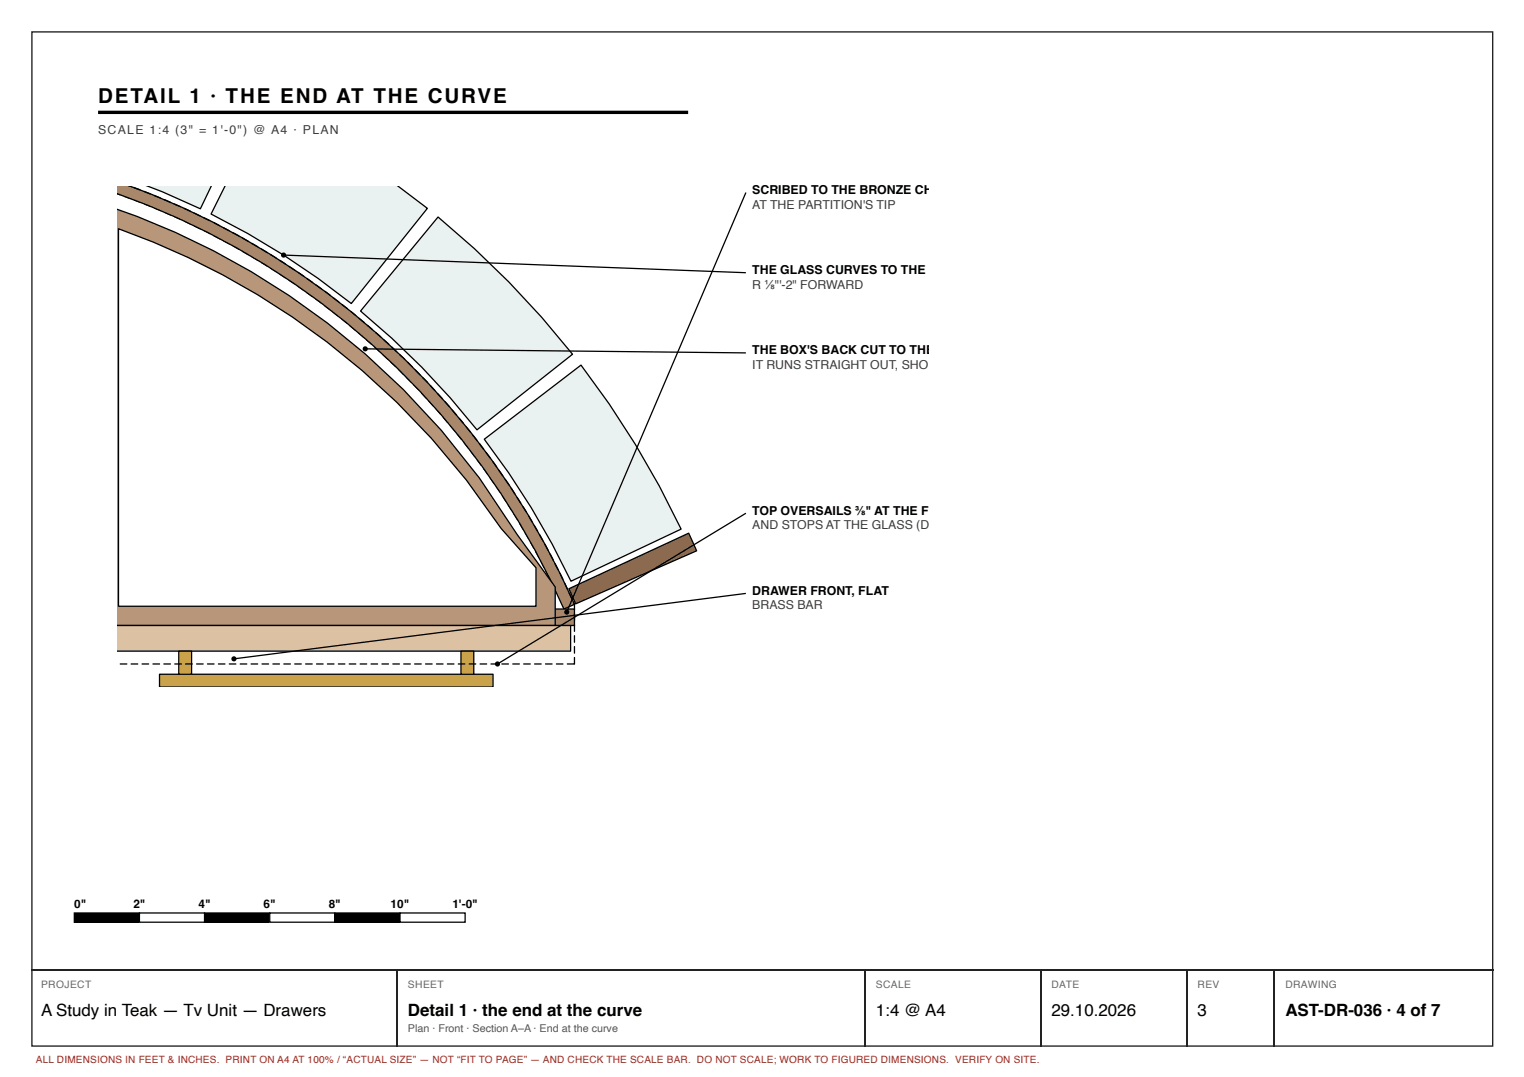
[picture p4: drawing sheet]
<svg xmlns="http://www.w3.org/2000/svg" width="297mm" height="210mm" viewBox="0 0 297 210" stroke-linecap="round" stroke-linejoin="round" font-family="sans-serif">
<path d="M6.2 6.2h284.7v197.7h-284.7z" fill="none" stroke="#222" stroke-width=".26"/>
<path d="M19.1 21.9h115" fill="none" stroke="#000" stroke-width=".66" stroke-linecap="butt"/>
<path d="M22.8 36.2h26.5l-10.2 4.5-7.5-3.3-7.5-1.2z" fill="#e9f1f1"/>
<path d="M28.6 36.2l3 1.2 7.5 3.3 2.1-4.5" fill="none" stroke="#000" stroke-width=".25"/>
<path d="M41.1 41.7l10.6-5.5h24.1l7.5 4.4-14.8 18.6a153.1 153.1 0 0 0-27.4-17.5z" fill="#e9f1f1"/>
<path d="M43.9 36.2l-2.8 5.5a153.1 153.1 0 0 1 27.4 17.5l14.8-18.6-5.8-4.4" fill="none" stroke="#000" stroke-width=".25"/>
<path d="M85.4 42.3a177.1 177.1 0 0 1 26.2 26.7l-18.6 14.8a152.7 152.7 0 0 0-22.7-23.2z" fill="#e9f1f1"/>
<path d="M85.4 42.3a177.1 177.1 0 0 1 26.2 26.7l-18.6 14.8a152.7 152.7 0 0 0-22.7-23.2z" fill="none" stroke="#000" stroke-width=".25"/>
<path d="M94.4 85.6l18.8-14.4a177.1 177.1 0 0 1 19.5 31.9l-21.4 10.2a153.2 153.2 0 0 0-16.9-27.7z" fill="#e9f1f1"/>
<path d="M94.4 85.6l18.8-14.4a177.1 177.1 0 0 1 19.5 31.9l-21.4 10.2a153.2 153.2 0 0 0-16.9-27.7z" fill="none" stroke="#000" stroke-width=".25"/>
<path d="M110.9 114.7l23.3-10.8 1.6 3.4-23.6 10.4z" fill="#8b6a4f"/>
<path d="M110.9 114.7l23.3-10.8 1.6 3.4-23.6 10.4z" fill="none" stroke="#000" stroke-width=".25"/>
<path d="M106.3 111.3h.2l.6 1.1-.1 .2-.1-.1zM105.4 109.4h.2l.5 1.1v.2l-.2-.1zM104.3 107.5h.2l.6 1.1v.2l-.2-.1zM103.3 105.6h.2l.6 1.1v.2h-.2zM102.3 103.8h.2l.6 1.1v.1h-.2l.1-.1h-.1zM101.2 102h.2l.6 1v.2h-.2zM100.1 100.1h.2l.7 1.1-.1 .2-.2-.1zM99 98.3l.2 .1 .6 1v.2l-.2-.1zM97.8 96.6h.2l.7 1v.2l-.2-.1zM96.7 94.8h.1l.7 1v.2h-.2l-.7-1.1zM95.5 93h.1l.7 1.1v.1h-.2l-.7-1zM94.2 91.3h.2l.4 .5 .3 .5v.2h-.2l-.3-.6h.1h-.1l-.4-.5zM93 89.6h.1l.8 1v.2l-.2-.1-.8-1zM91.7 87.9h.2l.7 1v.2l-.2-.1-.7-1zM90.4 86.2h.2l.7 1v.2l-.2-.1-.7-.9zM89.1 84.5h.1l.8 1v.2h-.2l-.8-1zM87.7 82.9h.2l.6 .7 .2 .4h-.2l-.2-.2 .1-.1-.1 .1-.6-.7zM86.3 81.3h.2l.8 .9v.2h-.2l-.8-1zM84.9 79.7h.2l.8 .9v.2h-.2l-.8-1h.1h-.1zM83.5 78.1h.2l.8 .9v.2h-.1l-.9-.9zM82.1 76.5h.2l.8 .9v.2h-.2l-.8-.9zM80.6 75h.2l.8 .9 .1 .2-.2-.1 .1-.1-.1 .1-.9-.8zM79.1 73.5h.2l.9 .9v.1h-.2l-.9-.9zM77.6 72l.4 .2 .7 .6v.2h-.2l-.6-.6 .1-.1-.1 .1-.3-.3zM76.1 70.5h.2l.9 .8v.2h-.2l-.9-.8zM74.6 69h.1l.9 .9v.2h-.1l-.9-.9zM73 67.6h.2l.9 .8v.2h-.2l-.9-.8zM71.4 66.2h.2l.9 .8v.2h-.2l-.9-.8zM69.8 64.8h.2l.5 .4 .4 .4v.2h-.2l-.4-.4 .1-.1-.1 .1-.5-.4zM68.1 63.4h.2l1 .8v.2h-.2l-.9-.8zM66.5 62.1h.2l1 .8v.1l-.2 .1-1-.8zM64.8 60.8h.2l1 .7v.2h-.2l-.9-.7zM63.2 59.5h.1l1 .7v.2h-.1l-1-.7zM61.5 58.2h.1l.8 .5 .3 .4h-.2l-.2-.2v-.1v.1l-.8-.5zM59.7 57l.2-.1 1 .8v.1l-.1 .1-1-.8zM58 55.7l1.2 .7v.2h-.2l-.9-.7v-.1l-.1 .1zM56.3 54.5l1.1 .7 .1 .2h-.2l-1-.7zM54.5 53.3l1.2 .7v.2h-.2l-1-.7zM52.7 52.2l1.2 .6v.2l-.1 .1-1.1-.7zM50.9 51.1l1.2 .6v.2h-.1l-1.1-.6zM49.1 50l1.2 .6v.2h-.1l-.8-.4 .1-.1-.1 .1-.3-.2zM47.2 48.9l1.3 .6v.2h-.2l-1-.6zM45.4 47.9l1.2 .6 .1 .1-.2 .1-1.1-.6zM43.5 46.8l1.3 .6v.2h-.2l-1.1-.5zM41.6 45.9l1.3 .5v.2h-.1l-1.1-.5zM39.7 44.9l1.3 .5 .1 .2-.2 .1-.5-.3 .1-.1-.1 .1-.6-.3zM37.8 44l1.3 .5 .1 .2h-.2l-1.1-.5zM35.9 43l1.3 .6v.1l-.1 .1-1.1-.6zM34 42.2l1.3 .5v.1l-.1 .1-1.2-.5zM32 41.3l1.3 .5 .1 .2h-.2l-1.1-.5zM30.1 40.5l1.3 .4v.2l-.1 .1-.2-.1v-.2v.2l-1-.4zM28.1 39.7l1.3 .4 .1 .2-.2 .1-1.2-.5zM26.1 38.9l1.3 .4 .1 .2-.2 .1-1-.5v-.1l-.1 .1zM24.1 38.2l1.3 .4 .1 .1-.1 .1-1.2-.4zM22.8 37.4l.7 .5v.1l-.7-.3zM22.8 36.7v.7zM22.8 36.2v.5zM22.8 36.2v.4zM22.8 36.7v.6zM22.8 37.3v.7zM22.8 38.1v.6zM22.8 38.8v.7zM22.8 39.6v.7zM22.8 40.4v.7zM22.8 41.2v.7zM22.8 42v.8zM22.8 42.9v.8zM22.8 43.8v.8zM22.8 44.8v.8zM22.8 45.7v.9zM22.8 46.7v.8zM22.8 47.7v.9zM22.8 48.8v.8zM22.8 49.8v.9zM22.8 50.9v.9zM22.8 52v1zM22.8 53.2v.9zM22.8 54.4v.9zM22.8 55.5v1zM22.8 56.8v1zM22.8 58v1zM22.8 59.3v1zM22.8 60.6v1zM22.8 61.9v1zM22.8 63.2v1.1zM22.8 64.6v1.1zM22.8 66v1.1zM22.8 67.4v1.1zM22.8 68.8v1.1zM22.8 70.3v1.1zM22.8 71.8v1.1zM22.8 73.3v1.1zM22.8 74.8v1.1zM22.8 76.3v1.2zM22.8 77.9v1.1zM22.8 79.4v1.2zM22.8 81.1v1.2zM22.8 82.7v1.2zM22.8 84.3v1.2zM22.8 86v1.2zM22.8 87.6v1.3zM22.8 89.4v1.2zM22.8 91.1v1.2zM22.8 92.8v1.3zM22.8 94.5v1.3zM22.8 96.3v1.3zM22.8 98.1v1.3zM22.8 99.9v1.3zM22.8 101.7v1.3zM22.8 103.5v1.4zM22.8 105.4v1.3zM22.8 107.2v1.4zM22.8 109.1v1.4zM22.8 111v1.4zM22.8 112.9v1.4zM22.8 114.3v.2zM22.8 114.3v.2zM22.8 114.3v.2zM22.8 114.3v.2zM22.8 114.3v.2zM22.8 114.3v.2zM22.8 114.3v.2zM22.8 114.3v.2zM22.8 114.3v.2zM22.8 114.3v.2zM22.8 114.3v.2zM22.8 114.3v.2zM22.8 114.3v.2zM22.8 114.3v.2zM22.8 114.3v.2zM22.8 114.3v.2zM22.8 114.3v.2zM22.8 114.3v.2zM22.8 114.3v.2zM22.8 114.3v.2zM22.8 114.3v.2zM22.8 114.3v.2zM22.8 114.3v.2zM22.8 114.3v.2zM22.8 114.3v.2zM22.8 114.3v.2zM22.8 114.3v.2zM22.8 114.3v.2zM22.8 114.3v.2zM22.8 114.3v.2zM22.8 114.3v.2zM22.8 114.3v.2zM22.8 114.3v.2zM22.8 114.3v.2zM22.8 114.3v.2zM22.8 114.3v.2zM22.8 114.3v.2zM22.8 114.3v.2zM22.8 114.3v.2zM22.8 114.3v.2zM22.8 114.3v.2zM22.8 114.3v.2zM22.8 114.3v.2zM22.8 114.3v.2zM22.8 114.3v.2zM22.8 114.3v.2zM22.8 114.3v.2zM22.8 114.3v.2zM22.8 114.3v.2zM22.8 114.3v.2zM22.8 114.3v.2zM22.8 114.3v.2zM22.8 114.3v.2zM22.8 114.3v.2zM22.8 114.3v.2zM22.8 114.3v.2zM22.8 114.3v.2zM22.8 114.3v.2zM22.8 114.3v.2zM22.8 114.3v.2zM22.8 114.3v.2zM22.8 114.3v.2zM22.8 114.3v.2zM22.8 114.3v.2zM22.8 114.3v.2zM22.8 114.3v.2zM22.8 114.3v.2zM22.8 114.3v.2zM22.8 114.3v.2zM22.8 114.3v.2zM22.8 114.3v.2zM22.8 114.3v.2zM22.8 114.3v.2zM22.8 114.3v.2zM22.8 114.3v.2zM22.8 114.3v.2zM22.8 114.3v.2zM22.8 114.3v.2zM22.8 114.3v.2zM22.8 114.3v.2zM22.8 114.3v.2zM22.8 114.3v.2zM22.8 114.3v.2zM22.8 114.3v.2zM22.8 114.3v.2zM22.8 114.3v.2zM22.8 114.3v.2zM22.8 114.3v.2zM22.8 114.3v.2zM22.8 114.3v.2zM22.8 114.3v.2zM22.8 114.3v.2zM22.8 114.3v.2zM22.8 114.3v.2zM22.8 114.3v.2zM22.8 114.3v.2zM22.8 114.3v.2zM22.8 114.3v.2zM22.8 114.3v.2zM22.8 114.3v.2zM22.8 114.3v.2zM22.8 114.3v.2zM22.8 114.3v.2zM22.8 114.3v.2zM22.8 114.3v.2zM22.8 114.3v.2zM22.8 114.3v.2zM22.8 114.3v.2zM22.8 114.3v.2zM22.8 114.3v.2zM22.8 114.3v.2zM22.8 114.3v.2zM22.8 114.3v.2zM22.8 114.3v.2zM22.8 114.3v.2zM22.8 114.3v.2zM22.8 114.3v.2zM22.8 114.3v.2zM22.8 114.3v.2zM22.8 114.3v.2zM22.8 114.3v.2zM22.8 114.3v.2zM22.8 114.3v.2zM22.8 114.3v.2zM22.8 114.3v.2zM22.8 114.3v.2zM22.8 114.3v.2zM22.8 114.3v.2zM22.8 114.3v.2zM22.8 114.3v.2zM22.8 114.3v.2zM22.8 114.3v.2zM22.8 114.3v.2zM22.8 114.3v.2zM22.8 114.3v.2zM22.8 114.3v.2zM22.8 114.3v.2zM22.8 114.3v.2zM22.8 114.3v.2zM22.8 114.3v.2zM22.8 114.3v.2zM22.8 114.3v.2zM22.8 114.3v.2zM22.8 114.3v.2zM22.8 114.3v.2zM22.8 114.3v.2zM22.8 114.3v.2zM22.8 114.3v.2zM22.8 114.3v.2zM22.8 114.3v.2zM22.8 114.3v.2zM22.8 114.3v.2zM22.8 114.3v.2zM22.8 114.3v.2zM22.8 114.3v.2zM22.8 114.3v.2zM22.8 114.3v.2zM22.8 114.3v.2zM22.8 114.3v.2zM22.8 114.3v.2zM22.8 114.3v.2zM22.8 114.3v.2zM22.8 114.3v.2zM22.8 114.3v.2zM22.8 114.3v.2zM22.8 114.3v.2zM22.8 114.3v.2zM22.8 114.3v.2zM22.8 114.3v.2zM22.8 114.3v.2zM22.8 114.3v.2zM22.8 114.3v.2zM22.8 114.3v.2zM22.8 114.3v.2zM22.8 114.3v.2zM22.8 114.3v.2zM22.8 114.3v.2zM22.8 114.3v.2zM22.8 114.3v.2zM22.8 114.3v.2zM22.8 114.3v.2zM22.8 114.3v.2zM22.8 114.3v.2zM22.8 114.3v.2zM22.8 114.3v.2zM22.8 114.3v.2zM22.8 114.3v.2zM22.8 114.3v.2zM22.8 114.3v.2zM22.8 114.3v.2zM22.8 114.3v.2zM22.8 114.3v.2zM22.8 114.3v.2zM22.8 114.3v.2zM22.8 114.3v.2zM22.8 114.3v.2zM22.8 114.3v.2zM22.8 114.3v.2zM22.8 114.3v.2zM22.8 114.3v.2zM22.8 114.3v.2zM22.8 114.3v.2zM22.8 114.3v.2zM22.8 114.3v.2zM22.8 114.3v.2zM22.8 114.3v.2zM22.8 114.3v.2zM22.8 114.3v.2zM22.8 114.3v.2zM22.8 114.3v.2zM22.8 114.3v.2zM22.8 114.3v.2zM22.8 114.3v.2zM22.8 114.3v.2zM22.8 114.3v.2zM22.8 114.3v.2zM22.8 114.3v.2zM22.8 114.3v.2zM22.8 114.3v.2zM22.8 114.3v.2zM22.8 114.3v.2zM22.8 114.3v.2zM22.8 114.3v.2zM22.8 114.3v.2zM22.8 114.3v.2zM22.8 114.3v.2zM22.8 114.3v.2zM22.8 114.3v.2zM23 114.3h1.4l.1 .1-.1 .1h-1.3zM25.2 114.3h1.3l.1 .1-.1 .1h-1.3zM27.3 114.3h1.3l.1 .1-.1 .1h-1.2zM29.4 114.3h1.3l.2 .1-.2 .1h-1.2zM31.5 114.3h1.4l.1 .1-.1 .1h-1.3zM33.7 114.3h1.3l.1 .1-.1 .1h-1.3zM35.8 114.3h1.3l.1 .1-.1 .1h-1.2zM37.9 114.3h1.3l.2 .1-.2 .1h-1.2zM40 114.3h1.4l.1 .1-.1 .1h-1.3zM42.2 114.3h1.3l.1 .1-.1 .1h-1.3zM44.3 114.3h1.3l.1 .1-.1 .1h-1.2zM46.4 114.3h1.3l.2 .1-.2 .1h-1.2zM48.5 114.3h1.4l.1 .1-.1 .1h-1.3zM50.7 114.3h1.3l.1 .1-.1 .1h-1.3zM52.8 114.3h1.3l.1 .1-.1 .1h-1.2zM54.9 114.3h1.3l.2 .1-.2 .1h-1.2zM57 114.3h1.4l.1 .1-.1 .1h-1.3zM59.2 114.3h1.3l.1 .1-.1 .1h-1.3zM61.3 114.3h1.3l.1 .1-.1 .1h-1.2zM63.4 114.3h1.3l.2 .1-.2 .1h-1.2zM65.5 114.3h1.4l.1 .1-.1 .1h-1.3zM67.7 114.3h1.3l.1 .1-.1 .1h-1.3zM69.8 114.3h1.3l.1 .1-.1 .1h-1.2zM71.9 114.3h1.3l.2 .1-.2 .1h-1.2zM74 114.3h1.4l.1 .1-.1 .1h-1.3zM76.2 114.3h1.3l.1 .1-.1 .1h-1.3zM78.3 114.3h1.3l.1 .1-.1 .1h-1.2zM80.4 114.3h1.3l.2 .1-.2 .1h-1.2zM82.5 114.3h1.4l.1 .1-.1 .1h-1.3zM84.7 114.3h1.3l.1 .1-.1 .1h-1.3zM86.8 114.3h1.3l.1 .1-.1 .1h-1.2zM88.9 114.3h1.3l.2 .1-.2 .1h-1.2zM91 114.3h1.4l.1 .1-.1 .1h-1.3zM93.2 114.3h1.3l.1 .1-.1 .1h-1.3zM95.3 114.3h1.3l.1 .1-.1 .1h-1.2zM97.4 114.3h1.3l.2 .1-.2 .1h-1.2zM99.5 114.3h1.4l.1 .1-.1 .1h-1.3zM101.7 114.3h1.3l.1 .1-.1 .1h-1.3zM103.8 114.3h1.3l.1 .1-.1 .1h-1.2zM105.9 114.3h1.3l.2 .1-.2 .1h-1.2zM107.3 113.2h.2l.4 .7-.1 .6-.2-.1v-.4h.1l-.1 .1z" fill="#000"/>
<path d="M22.8 36.2h.6l6.2 1.7a151.9 151.9 0 0 1 82.4 79.9l-2.1 .9a149.8 149.8 0 0 0-87.1-81v-1.5v82.5z" fill="#a8876a"/>
<path d="M25.2 36.2a151.7 151.7 0 0 1 86.8 81.6l-2.1 .9a149.6 149.6 0 0 0-87.1-81" fill="none" stroke="#000" stroke-width=".25"/>
<path d="M107.5 118.7h4.5v3.2h-4.5z" fill="#a8876a"/>
<path d="M107.5 118.7h4.5v3.2h-4.5z" fill="none" stroke="#000" stroke-width=".25"/>
<path d="M22.8 39.6l3.9 2.6a149.6 149.6 0 0 1 66.7 50.9l7.4 11.1 7.4 10.2v7.5h-85.4z" fill="#b8967a"/>
<path d="M22.8 40.8a148.9 148.9 0 0 1 70.6 52.3l7.4 11.1 7.4 10.2v7.5h-85.4" fill="none" stroke="#000" stroke-width=".25"/>
<path d="M23.1 44.6a149.6 149.6 0 0 1 74.6 58.4l6.8 7.6v7.5h-81.4z" fill="#fff"/>
<path d="M23.1 44.6a149.6 149.6 0 0 1 74.6 58.4l6.8 7.6v7.5h-81.4z" fill="none" stroke="#000" stroke-width=".25"/>
<path d="M22.8 121.9h88.4v5h-88.4z" fill="#dcc2a2"/>
<path d="M22.8 121.9h88.4v5h-88.4" fill="none" stroke="#000" stroke-width=".25"/>
<path d="M31.1 131.4h65v2.4h-65z" fill="#c9a24a"/>
<path d="M31.1 133.8v-2.4h65v2.4" fill="none" stroke="#000" stroke-width=".25"/>
<path d="M34.8 126.9h2.5v4.5h-2.5z" fill="#c9a24a"/>
<path d="M34.8 126.9h2.5v4.5h-2.5z" fill="none" stroke="#000" stroke-width=".25"/>
<path d="M89.8 126.9h2.5v4.5h-2.5z" fill="#c9a24a"/>
<path d="M145.4 37.5l-34.9 81.8M55.3 49.7l90.1 3.4M71.2 68l74.2 .8M145.4 100l-48.4 29.4M145.4 115.6l-99.8 12.8M89.8 126.9h2.5v4.5h-2.5zM14.5 177.9h12.7v1.8h-12.7z" fill="none" stroke="#000" stroke-width=".25"/>
<g fill="#000">
<path d="M14.5 177.9h12.7v1.8h-12.7z"/>
<path d="M111.9 125.9l.2 .1v1.3l-.1 .1-.2-.1zM111.9 123.8l.2 .1v1.2l-.1 .2-.2-.2zM111.9 121.7l.2 .1v1.2l-.1 .1-.2-.1zM111.9 119.6h.2v1.3l-.1 .1-.2-.1zM111.8 117.5h.1l.2 .3v1l-.1 .1-.2-.1v-1h.2h-.2zM110.9 115.5l.2 .1 .5 1.1-.1 .2-.1-.1zM110 113.6h.2l.5 1.2-.1 .1h-.1zM109 111.7h.3l.5 1.1v.2l-.2-.1zM108.1 109.8h.2l.6 1.1-.1 .2-.2-.1zM107.1 107.9h.2l.6 1.1v.2l-.2-.1zM106.1 106l.2 .1 .6 1.1v.1h-.2zM105.1 104.2h.2l.6 1.1v.2l-.2-.1zM104 102.3h.2l.7 1.1-.1 .2h-.1zM102.9 100.5h.3l.6 1.1-.1 .2-.1-.1zM101.8 98.7h.3l.6 1.1v.1h-.2l-.3-.6h.1h-.1zM100.7 96.9h.2l.7 1.1-.1 .1h-.1zM99.6 95.1h.2l.6 1.1v.1h-.2zM98.4 93.3l.2 .1 .7 1-.1 .2-.1-.1-.7-1zM97.2 91.6h.2l.7 1-.1 .2h-.1l-.7-1.1zM96 89.8l.1 .1 .5 .6 .3 .4-.1 .2-.1-.1-.3-.4 .1-.1-.1 .1-.5-.6zM94.7 88.1l.2 .1 .7 1v.1h-.2l-.7-1zM93.4 86.4h.2l.8 1.1-.1 .1h-.1l-.8-1zM92.1 84.8h.2l.8 1-.1 .1h-.1l-.8-1zM90.8 83.1h.2l.7 1v.2l-.2-.1-.7-.9zM89.4 81.5h.2l.6 .7 .2 .4h-.2l-.2-.3 .1-.1-.1 .1-.6-.7zM88.1 79.8h.1l.9 1-.1 .2h-.1l-.9-1zM86.7 78.2h.2l.8 1v.2l-.2-.1-.8-.9zM85.3 76.6l.1 .1 .9 .9v.2l-.2-.1-.9-.9zM83.8 75.1h.2l.8 .9v.2h-.1l-.9-.9zM82.4 73.5h.1l.8 .8 .1 .3h-.2l-.1-.1 .1-.1-.1 .1-.7-.8zM80.9 72h.1l.9 .9v.2h-.2l-.8-.9zM79.4 70.5l.2 .1 .8 .8v.2h-.1l-.9-.8 .1-.1h-.1zM77.8 69h.2l.9 .9v.2h-.2l-.9-.9zM76.3 67.6h.2l.9 .8v.2h-.2l-.9-.8zM74.7 66.1h.2l.9 .9v.1l-.1 .1v-.1l-1-.8zM73.1 64.7h.2l1 .9v.1h-.2l-.9-.8zM71.5 63.3l.4 .2 .8 .6v.2h-.2l-.7-.6v-.1v.1l-.2-.2zM69.9 62h.2l.9 .8 .1 .1h-.2l-1-.7zM68.3 60.6h.1l1 .8v.2h-.1l-1-.8zM66.6 59.3h.2l1 .7v.2h-.2l-1-.7zM64.9 58h.2l1 .7v.2h-.2l-1-.7zM63.2 56.7l.6 .2 .6 .5v.2h-.1l-.7-.5 .1-.1-.1 .1-.3-.2zM61.5 55.5l.2-.1 1 .8v.2h-.2l-1-.7zM59.8 54.2h.2l1 .7v.2h-.2l-1-.7zM58.1 53l1.1 .7 .1 .2h-.2l-1-.7zM56.3 51.8l1.2 .7v.2h-.2l-1-.7zM54.5 50.7l1.2 .6v.2h-.1l-.6-.3 .1-.1-.1 .1-.5-.3zM52.7 49.5l1.2 .7v.2h-.1l-1.1-.6zM50.9 48.4l1.2 .7v.2h-.1l-1.1-.7zM49.1 47.4l1.2 .6v.1l-.1 .1-1.1-.6zM47.2 46.3l1.2 .6 .1 .2h-.2l-1.1-.6zM45.4 45.3l1.2 .6v.1l-.1 .1-.5-.3 .1-.1-.1 .1-.6-.3zM43.5 44.3l1.2 .5 .1 .2-.2 .1-1.1-.6zM41.6 43.3l1.2 .6 .1 .1-.2 .1-1.1-.6zM39.7 42.4l1.2 .5 .1 .1-.2 .1-1.1-.5zM37.8 41.4l1.2 .6 .1 .1-.2 .1-1.1-.6zM35.8 40.5l1.3 .5 .1 .2-.2 .1-.3-.2 .1-.1-.1 .1-.8-.4zM33.9 39.7l1.3 .5v.1l-.1 .1-1.2-.5zM32 38.8l1.2 .5 .1 .2h-.2l-1.1-.5zM30 38l1.3 .5v.1l-.1 .1-1.2-.5zM28 37.2l1.3 .5 .1 .1-.2 .1-1.1-.5zM26 36.5l1.3 .4 .1 .1-.2 .1-.1-.1v-.1v.1l-1-.3zM24 36.2l1.4 .1-.1 .1zM22.8 36.2h.6zM22.8 36.2v.2zM22.8 36.4v.7zM22.8 37.2v.7zM22.8 38v.7zM22.8 38.8v.8zM22.8 39.7v.7zM22.8 40.5v.8zM22.8 41.4v.8zM22.8 42.3v.8zM22.8 43.3v.8zM22.8 44.3v.8zM22.8 45.3v.8zM22.8 46.3v.9zM22.8 47.4v.8zM22.8 48.4v.9zM22.8 49.6v.9zM22.8 50.7v.9zM22.8 51.8v1zM22.8 53v1zM22.8 54.2v1zM22.8 55.5v.9zM22.8 56.7v1zM22.8 58v1zM22.8 59.3v1zM22.8 60.6v1.1zM22.8 62v1zM22.8 63.3v1.1zM22.8 64.7v1.1zM22.8 66.1v1.1zM22.8 67.6v1.1zM22.8 69v1.2zM22.8 70.5v1.2zM22.8 72v1.2zM22.8 73.5v1.2zM22.8 75.1v1.2zM22.8 76.7v1.1zM22.8 78.2v1.2zM22.8 79.8v1.2zM22.8 81.5v1.2zM22.8 83.1v1.2zM22.8 84.8v1.2zM22.8 86.4v1.3zM22.8 88.2v1.2zM22.8 89.9v1.2zM22.8 91.6v1.3zM22.8 93.3v1.3zM22.8 95.1v1.3zM22.8 96.9v1.3zM22.8 98.7v1.3zM22.8 100.5v1.3zM22.8 102.3v1.4zM22.8 104.2v1.3zM22.8 106v1.4zM22.8 107.9v1.4zM22.8 109.8v1.4zM22.8 111.7v1.4zM22.8 113.6v1.4zM22.8 115.5v1.4zM22.8 117.5v1.5zM22.8 119.6v1.5zM22.8 121.7v1.5zM22.8 123.8v1.5zM22.8 126v1.5zM22.8 128.1v1.4zM22.8 129.3v.2zM22.8 129.3v.2zM22.8 129.3v.2zM22.8 129.3v.2zM22.8 129.3v.2zM22.8 129.3v.2zM22.8 129.3v.2zM22.8 129.3v.2zM22.8 129.3v.2zM22.8 129.3v.2zM22.8 129.3v.2zM22.8 129.3v.2zM22.8 129.3v.2zM22.8 129.3v.2zM22.8 129.3v.2zM22.8 129.3v.2zM22.8 129.3v.2zM22.8 129.3v.2zM22.8 129.3v.2zM22.8 129.3v.2zM22.8 129.3v.2zM22.8 129.3v.2zM22.8 129.3v.2zM22.8 129.3v.2zM22.8 129.3v.2zM22.8 129.3v.2zM22.8 129.3v.2zM22.8 129.3v.2zM22.8 129.3v.2zM22.8 129.3v.2zM22.8 129.3v.2zM22.8 129.3v.2zM22.8 129.3v.2zM22.8 129.3v.2zM22.8 129.3v.2zM22.8 129.3v.2zM22.8 129.3v.2zM22.8 129.3v.2zM22.8 129.3v.2zM22.8 129.3v.2zM22.8 129.3v.2zM22.8 129.3v.2zM22.8 129.3v.2zM22.8 129.3v.2zM22.8 129.3v.2zM22.8 129.3v.2zM22.8 129.3v.2zM22.8 129.3v.2zM22.8 129.3v.2zM22.8 129.3v.2zM22.8 129.3v.2zM22.8 129.3v.2zM22.8 129.3v.2zM22.8 129.3v.2zM22.8 129.3v.2zM22.8 129.3v.2zM22.8 129.3v.2zM22.8 129.3v.2zM22.8 129.3v.2zM22.8 129.3v.2zM22.8 129.3v.2zM22.8 129.3v.2zM22.8 129.3v.2zM22.8 129.3v.2zM22.8 129.3v.2zM22.8 129.3v.2zM22.8 129.3v.2zM22.8 129.3v.2zM22.8 129.3v.2zM22.8 129.3v.2zM22.8 129.3v.2zM22.8 129.3v.2zM22.8 129.3v.2zM22.8 129.3v.2zM22.8 129.3v.2zM22.8 129.3v.2zM22.8 129.3v.2zM22.8 129.3v.2zM22.8 129.3v.2zM22.8 129.3v.2zM22.8 129.3v.2zM22.8 129.3v.2zM22.8 129.3v.2zM22.8 129.3v.2zM22.8 129.3v.2zM22.8 129.3v.2zM22.8 129.3v.2zM22.8 129.3v.2zM22.8 129.3v.2zM22.8 129.3v.2zM22.8 129.3v.2zM22.8 129.3v.2zM22.8 129.3v.2zM22.8 129.3v.2zM22.8 129.3v.2zM22.8 129.3v.2zM22.8 129.3v.2zM22.8 129.3v.2zM22.8 129.3v.2zM22.8 129.3v.2zM22.8 129.3v.2zM22.8 129.3v.2zM22.8 129.3v.2zM22.8 129.3v.2zM22.8 129.3v.2zM22.8 129.3v.2zM22.8 129.3v.2zM22.8 129.3v.2zM22.8 129.3v.2zM22.8 129.3v.2zM22.8 129.3v.2zM22.8 129.3v.2zM22.8 129.3v.2zM22.8 129.3v.2zM22.8 129.3v.2zM22.8 129.3v.2zM22.8 129.3v.2zM22.8 129.3v.2zM22.8 129.3v.2zM22.8 129.3v.2zM22.8 129.3v.2zM22.8 129.3v.2zM22.8 129.3v.2zM22.8 129.3v.2zM22.8 129.3v.2zM22.8 129.3v.2zM22.8 129.3v.2zM22.8 129.3v.2zM22.8 129.3v.2zM22.8 129.3v.2zM22.8 129.3v.2zM22.8 129.3v.2zM22.8 129.3v.2zM22.8 129.3v.2zM22.8 129.3v.2zM22.8 129.3v.2zM22.8 129.3v.2zM22.8 129.3v.2zM22.8 129.3v.2zM22.8 129.3v.2zM22.8 129.3v.2zM22.8 129.3v.2zM22.8 129.3v.2zM22.8 129.3v.2zM22.8 129.3v.2zM22.8 129.3v.2zM22.8 129.3v.2zM22.8 129.3v.2zM22.8 129.3v.2zM22.8 129.3v.2zM22.8 129.3v.2zM22.8 129.3v.2zM22.8 129.3v.2zM22.8 129.3v.2zM22.8 129.3v.2zM22.8 129.3v.2zM22.8 129.3v.2zM22.8 129.3v.2zM22.8 129.3v.2zM22.8 129.3v.2zM22.8 129.3v.2zM22.8 129.3v.2zM22.8 129.3v.2zM22.8 129.3v.2zM22.8 129.3v.2zM22.8 129.3v.2zM22.8 129.3v.2zM22.8 129.3v.2zM22.8 129.3v.2zM22.8 129.3v.2zM22.8 129.3v.2zM22.8 129.3v.2zM22.8 129.3v.2zM22.8 129.3v.2zM22.8 129.3v.2zM22.8 129.3v.2zM22.8 129.3v.2zM22.8 129.3v.2zM22.8 129.3v.2zM22.8 129.3v.2zM22.8 129.3v.2zM22.8 129.3v.2zM22.8 129.3v.2zM22.8 129.3v.2zM22.8 129.3v.2zM22.8 129.3v.2zM22.8 129.3v.2zM22.8 129.3v.2zM22.8 129.3v.2zM22.8 129.3v.2zM22.8 129.3v.2zM22.8 129.3v.2zM22.8 129.3v.2zM22.8 129.3v.2zM22.8 129.3v.2zM22.8 129.3v.2zM22.8 129.3v.2zM22.8 129.3v.2zM22.8 129.3v.2zM22.8 129.3v.2zM22.8 129.3v.2zM22.8 129.3v.2zM22.8 129.3v.2zM22.8 129.3v.2zM22.8 129.3v.2zM22.8 129.3v.2zM22.8 129.3v.2zM22.8 129.3v.2zM22.8 129.3v.2zM22.8 129.3v.2zM22.8 129.3v.2zM22.8 129.3v.2zM22.8 129.3v.2zM22.8 129.3v.2zM22.8 129.3v.2zM22.8 129.3v.2zM22.8 129.3v.2zM22.8 129.3v.2zM22.8 129.3v.2zM22.8 129.3v.2zM22.8 129.3v.2zM22.8 129.3v.2zM22.8 129.3v.2zM22.8 129.3v.2zM22.8 129.3v.2zM22.8 129.3v.2zM22.8 129.3v.2zM22.8 129.3v.2zM22.8 129.3v.2zM22.8 129.3v.2zM23.4 129.3h1.3l.1 .1-.1 .1h-1.2zM25.5 129.3h1.3l.2 .1-.2 .1h-1.2zM27.6 129.3h1.4l.1 .1-.1 .1h-1.3zM29.7 129.3h1.4l.1 .1-.1 .1h-1.3zM31.9 129.3h1.3l.1 .1-.1 .1h-1.2zM34 129.3h1.3l.2 .1-.2 .1h-1.2zM36.1 129.3h1.4l.1 .1-.1 .1h-1.3zM38.2 129.3h1.4l.1 .1-.1 .1h-1.3zM40.4 129.3h1.3l.1 .1-.1 .1h-1.2zM42.5 129.3h1.3l.2 .1-.2 .1h-1.2zM44.6 129.3h1.4l.1 .1-.1 .1h-1.3zM46.7 129.3h1.4l.1 .1-.1 .1h-1.3zM48.9 129.3h1.3l.1 .1-.1 .1h-1.2zM51 129.3h1.3l.2 .1-.2 .1h-1.2zM53.1 129.3h1.4l.1 .1-.1 .1h-1.3zM55.2 129.3h1.4l.1 .1-.1 .1h-1.3zM57.4 129.3h1.3l.1 .1-.1 .1h-1.2zM59.5 129.3h1.3l.2 .1-.2 .1h-1.2zM61.6 129.3h1.4l.1 .1-.1 .1h-1.3zM63.7 129.3h1.4l.1 .1-.1 .1h-1.3zM65.9 129.3h1.3l.1 .1-.1 .1h-1.2zM68 129.3h1.3l.2 .1-.2 .1h-1.2zM70.1 129.3h1.4l.1 .1-.1 .1h-1.3zM72.2 129.3h1.4l.1 .1-.1 .1h-1.3zM74.4 129.3h1.3l.1 .1-.1 .1h-1.2zM76.5 129.3h1.3l.2 .1-.2 .1h-1.2zM78.6 129.3h1.4l.1 .1-.1 .1h-1.3zM80.7 129.3h1.4l.1 .1-.1 .1h-1.3zM82.9 129.3h1.3l.1 .1-.1 .1h-1.2zM85 129.3h1.3l.2 .1-.2 .1h-1.2zM87.1 129.3h1.4l.1 .1-.1 .1h-1.3zM89.2 129.3h1.4l.1 .1-.1 .1h-1.3zM91.4 129.3h1.3l.1 .1-.1 .1h-1.2zM93.5 129.3h1.3l.2 .1-.2 .1h-1.2zM95.6 129.3h1.4l.1 .1-.1 .1h-1.3zM97.7 129.3h1.4l.1 .1-.1 .1h-1.3zM99.9 129.3h1.3l.1 .1-.1 .1h-1.2zM102 129.3h1.3l.2 .1-.2 .1h-1.2zM104.1 129.3h1.4l.1 .1-.1 .1h-1.3zM106.2 129.3h1.4l.1 .1-.1 .1h-1.3zM108.4 129.3h1.3l.1 .1-.1 .1h-1.2zM110.5 129.3h1.3l.2 .1-.2 .1h-1.2zM111.9 128.1h.2v1.3l-.1 .1-.2-.1z"/>
<circle cx="55.3" cy="49.7" r=".5"/>
<circle cx="71.2" cy="68" r=".5"/>
<circle cx="110.5" cy="119.3" r=".5"/>
<circle cx="45.6" cy="128.4" r=".5"/>
<circle cx="97" cy="129.4" r=".5"/>
</g>
<path d="M27.2 177.9h12.7v1.8h-12.7z" fill="#fff"/>
<path d="M27.2 177.9h12.7v1.8h-12.7zM39.9 177.9h12.7v1.8h-12.7z" fill="none" stroke="#000" stroke-width=".25"/>
<path d="M39.9 177.9h12.7v1.8h-12.7z" fill="#000"/>
<path d="M52.6 177.9h12.7v1.8h-12.7z" fill="#fff"/>
<path d="M52.6 177.9h12.7v1.8h-12.7zM65.3 177.9h12.7v1.8h-12.7z" fill="none" stroke="#000" stroke-width=".25"/>
<path d="M65.3 177.9h12.7v1.8h-12.7z" fill="#000"/>
<path d="M78 177.9h12.6v1.8h-12.6z" fill="#fff"/>
<path d="M78 177.9h12.6v1.8h-12.6z" fill="none" stroke="#000" stroke-width=".25"/>
<path d="M6.1 189h284.9M77.4 189.2v14.8M168.7 189.2v14.8M202.8 189.2v14.8M231.4 189.2v14.8M248.3 189.2v14.8" fill="none" stroke="#222" stroke-width=".26"/>
<text font-size="4" x="19.1" y="20">DETAIL 1 · THE END AT THE CURVE</text>
<g font-size="3.3">
<text x="8" y="197.9">A Study in Teak — Tv Unit — Drawers</text>
<text x="79.5" y="197.9">Detail 1 · the end at the curve</text>
<text x="170.7" y="197.9">1:4 @ A4</text>
<text x="204.9" y="197.9">29.10.2026</text>
<text x="233.4" y="197.9">3</text>
<text x="250.5" y="197.9">AST-DR-036 · 4 of 7</text>
</g>
<g font-size="2.4" fill="#3d3d3d">
<text x="19.1" y="26">SCALE 1:4 (3&quot; = 1'-0&quot;) @ A4 · PLAN</text>
<text x="146.6" y="40.6">AT THE PARTITION'S TIP</text>
<text x="146.6" y="56.3">R ⅛&quot;'-2&quot; FORWARD</text>
<text x="146.6" y="71.9">IT RUNS STRAIGHT OUT, SHO</text>
<text x="146.6" y="103.1">AND STOPS AT THE GLASS (D</text>
<text x="146.6" y="118.8">BRASS BAR</text>
</g>
<g font-size="2.4">
<text x="146.6" y="37.8">SCRIBED TO THE BRONZE CH</text>
<text x="146.6" y="53.4">THE GLASS CURVES TO THE</text>
<text x="146.6" y="69">THE BOX'S BACK CUT TO THE</text>
<text x="146.6" y="100.3">TOP OVERSAILS ⅜&quot; AT THE F</text>
<text x="146.6" y="115.9">DRAWER FRONT, FLAT</text>
</g>
<g font-size="2.3">
<text x="14.5" y="176.9">0&quot;</text>
<text x="26" y="176.9">2&quot;</text>
<text x="38.7" y="176.9">4&quot;</text>
<text x="51.4" y="176.9">6&quot;</text>
<text x="64.1" y="176.9">8&quot;</text>
<text x="76.1" y="176.9">10&quot;</text>
<text x="88.2" y="176.9">1'-0&quot;</text>
</g>
<text font-size="2.1" fill="#555" x="79.5" y="201.1">Plan · Front · Section A–A · End at the curve</text>
<g font-size="2" fill="#666">
<text x="8" y="192.6">PROJECT</text>
<text x="79.5" y="192.6">SHEET</text>
<text x="170.7" y="192.6">SCALE</text>
<text x="204.9" y="192.6">DATE</text>
<text x="233.4" y="192.6">REV</text>
<text x="250.5" y="192.6">DRAWING</text>
</g>
<text font-size="1.9" fill="#a51d17" x="7" y="207.2">ALL DIMENSIONS IN FEET &amp; INCHES. PRINT ON A4 AT 100% / “ACTUAL SIZE” — NOT “FIT TO PAGE” — AND CHECK THE SCALE BAR. DO NOT SCALE; WORK TO FIGURED DIMENSIONS. VERIFY ON SITE.</text>
</svg>
